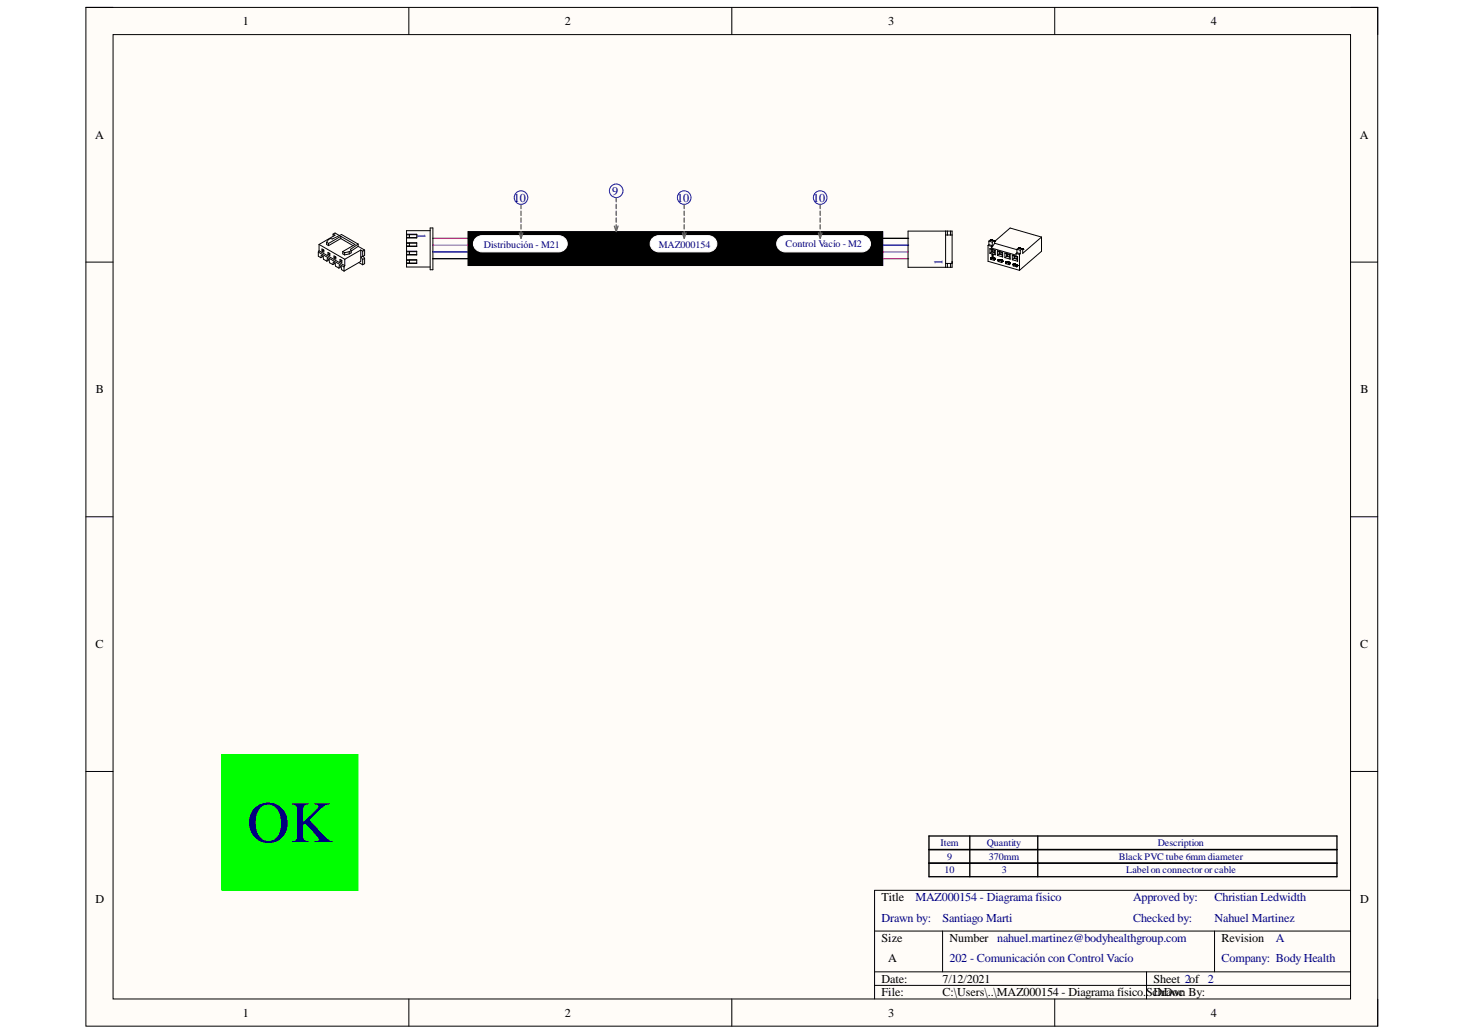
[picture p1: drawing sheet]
<svg xmlns="http://www.w3.org/2000/svg" width="297mm" height="210mm" viewBox="0 0 297 210" stroke-linecap="round" stroke-linejoin="round" font-family="sans-serif">
<path d="M17.4 1.5h261.9v206.6h-261.9z" fill-rule="evenodd" fill="#fffcf8"/>
<path d="M17.4 1.5h261.9v206.6h-261.9z" fill="none" stroke="#000" stroke-width=".2"/>
<path d="M22.9 7h250.9v195.6h-250.9z" fill-rule="evenodd" fill="#fffcf8"/>
<g fill="none" stroke="#000" stroke-width=".2">
<path d="M17.4 1.5h5.5M22.9 7h250.9v195.6h-250.9zM82.9 1.5v5.5M148.4 1.5v5.5M213.9 1.5v5.5M273.8 1.5h5.5v5.5M17.4 53.2h5.5M64.5 51.1l5.3 3M64.5 51.1v.9l.6 .3M64.7 49.6l5.2 3M64.7 49.6v1.3M64.7 50.9l5.2 3"/>
<path d="M64.7 50.9l-.2 .2M65.1 52.3v-.6l.4 .3 .1 .6 .7 .4M65.3 50.5l.4 .2v.4l-.4-.2zM65.5 52l-.4 .3M65.6 50.8l-.3 .1M65.6 50.8h.1M65.6 50.7v.1M66.2 49.1v.5l.4 .2M66.2 49.1l.4 .3M66.2 49.1l.4-.5 .4-.2 .4 .1 1.8-.9 3.4 1.9M66.3 53l.1-.5 .3 .2 .1 .6 .7 .4M66.5 51.2l.4 .2v.4l-.4-.2z"/>
<path d="M66.6 49.4v.4M66.7 52.7l-.4 .3M66.8 51.5l-.3 .1M66.8 51.5h.1M66.8 51.4v.1M67.5 53.7l.1-.5 .3 .2 .1 .6 .7 .4M67.5 47.5l.4 .2-3.2 1.9M67.5 47.5l.4-.2 .9 .5M67.5 47.5v.4M67.7 51.9l.4 .2v.4l-.4-.2zM67.9 53.4l-.4 .3M68 52.2h.1"/>
<path d="M68 52.2l-.3 .1M68 52.1v.1M68.9 52.6l.4 .2v.4l-.4-.2zM69.1 48.4l2.5 1.4M69.1 48.4l-2.5 1.4M69.1 47.9l2.9 1.7-2.5 1.4M69.1 47.9l-2.5 1.5M69.1 47.9v.5M69.2 54.1l-.4-.2-.1 .5M69.2 54.1v.6l.6 .3M69.2 54.1l-.5 .3M69.2 52.9l-.3 .1"/>
<path d="M69.2 52.9h.1M69.2 52.8v.1M69.5 51v.5l.4 .2M69.5 51l.4 .2M69.8 54.1v.9M69.9 51.2v.5M69.9 53.9l-.1 .2M69.9 52.6v1.3M70.8 51.5l-.9 .2M70.8 51.1l-.9 .1M70.8 51.1v.4M71.2 50.8v.5l-.4 .2"/>
<path d="M71.2 50.8l-.4 .3M72.6 50l-1.4 .9M72.6 50l1.3 .7M72.6 49.5l-1.5 1.1 .1 .2M72.6 49.5v.5M72.8 53.2l.7 .5M73.1 50.7l.4 .2M73.1 50.7l-3.2 1.9M73.1 50.7v2.3l-3.3 2M73.5 50.9v1.1M73.5 52.6v1.1M73.5 52l-.3 .1 .3 .5"/>
<path d="M73.6 52l.3 .4M73.9 50.7l-.4 .2M73.9 50.7v1.1l-.4 .2M73.9 52.4v1.1l-.4 .2M73.9 52.4l-.4 .2M82.4 49.2h2.1v.8h-2.1M82.4 47.5h2.1v.8h-2.1M82.4 51h2.1v.7h-2.1M82.4 52.7h2.1v.7h-2.1M82.4 48.1h.6M82.4 47.6h.6M82.4 52.8h.6"/>
<path d="M82.4 51.1h.6M82.4 51.6h2.1M82.4 53.3h2.1M82.4 49.9h.6M82.4 49.3h.6M84.5 47.6h-1.5v.6h1.5M84.5 49.3h-1.5v.6h1.5M84.5 51h-1.5v.6M84.5 52.8h-1.5v.5M87.2 46.2h.6v8.5h-.6zM87.2 46.8h-4.8v7.4h4.8M94.9 47h84.1v6.9h-84.1z"/>
<path d="M200.3 49.8l.7 .2M200.3 49.8v3.2l6.4 1.8M200.5 48.9l.3-.3 .7 .2-.3 .3M200.5 49.6l-.2 .2M200.5 49.6l.7 .2M200.5 48.9v.7M200.5 48.9l.7 .2M200.7 50.4l1.1 .3M200.7 51.4l1.1 .3M200.7 50.4v1M200.7 50.4l.4 .2M200.9 52.6l.7 .2"/>
<path d="M200.9 48.6h.1M200.9 52.3h.1M200.9 52.3v.3M200.9 48.6l.7 .2M200.9 52.2h.1M200.9 52.2v.1M201 52.2h.1M201 52.6h-.1M201 52.3h.1M201 52.3v.3M201 50.3l5 1.4v-.3M201 50v.3"/>
<path d="M201 52.2h-.1M201.1 52.3h.1M201.1 52.2l.3 .1M201.1 52.3l-.2 .1M201.1 51.1l.6 .2M201.1 51.1l-.4 .3M201.1 50.6v.5M201.1 50.6l.6 .2M201.1 52.3h-.1M201.1 52.3l.3 .1M201.1 51.7h.1l.1 .6M201.2 51.7h-.1"/>
<path d="M201.2 51l-.1 .1M201.2 49.1v.7M201.2 50.6v.4M201.2 52.3v.1M201.2 51l.5 .1M201.2 52.4l.4 .1M201.2 52.4l-.2 .2M201.2 49.8l-.2 .2M201.2 51.5l.1 .1M201.2 51.5l-.1 .2M201.2 51.5h.1M201.3 51.6h.1"/>
<path d="M201.3 51.6v.7M201.3 52.3h.1M201.4 52.3h.1M201.4 52.4h.1M201.4 52.3l.2 .2M201.5 52.3h.1M201.5 52.4h.1M201.5 52.4v.1M201.5 48.8h.1M201.6 52.4h.1M201.6 48.8h.1M201.6 52.4v.4"/>
<path d="M201.6 52.5v.1M201.6 52.5h.1M201.6 52.6h.1M201.6 48.8l.1 .1M201.6 52.5v.3M201.7 48.9h.1M201.7 50.8v.5M201.7 51.3l.1 .4M201.7 49.3l4.5 1.3M201.7 49.3l-.7 1M201.8 50.7v1M201.8 50.7l-.1 .1"/>
<path d="M202.2 51.8l1.1 .3M202.2 50.9v.9M202.2 50.9l1.1 .3M202.2 50.9l.4 .2M202.4 53l.7 .2M202.4 52.8h.1M202.4 52.7h.1M202.4 52.7v.3M202.5 52.7h.1M202.5 52.8h-.1M202.5 53h-.1M202.5 52.8h.1"/>
<path d="M202.5 52.7v.3M202.6 52.7h.1M202.6 52.7h-.2M202.6 52.7l.3 .1M202.6 51.5l.6 .2M202.6 51.5l-.4 .3M202.6 51.1v.4M202.6 51.1l.6 .1M202.6 52.7h-.1M202.6 52.7l-.1 .1M202.6 52.7l.4 .1M202.7 51.4l-.1 .1"/>
<path d="M202.7 51.1v.3M202.7 52.7v.1M202.7 51.4l.5 .2M202.7 52.8l.4 .2M202.7 52.8l-.2 .2M202.9 52.8h.1M202.9 52.8h.2M203 52.8h.1M203 52.8l.1 .1M203.1 52.8v.1M203.1 52.8h.1M203.1 52.9h.1"/>
<path d="M203.1 53h.1M203.1 52.9v.3M203.1 53v.2M203.2 51.2v.5M203.2 51.7l.1 .4M203.3 51.2v.9M203.3 51.2h-.1M203.7 52.2l1.1 .4M203.7 51.3v.9M203.7 51.3l1.1 .3M203.7 51.3l.4 .2M203.9 53.2h.1"/>
<path d="M203.9 53.5l.8 .2M203.9 53.2v.3M203.9 53.1h.1M203.9 53.1v.1M204 53.1h.1M204 53.1h-.1M204 53.2h.1M204 53.2h-.1M204 53.4l-.1 .1M204 53.2v.2M204.1 53.1h.1M204.1 53.1l-.1 .1"/>
<path d="M204.1 53.1l.4 .1M204.1 52l.6 .1M204.1 52l-.4 .2M204.1 51.5v.5M204.1 51.5l.6 .2M204.2 51.9l-.1 .1M204.2 51.5v.4M204.2 53.2v.1M204.2 51.9l.5 .1M204.2 53.3l.4 .1M204.2 53.3l-.2 .1M204.4 53.2h.1"/>
<path d="M204.5 53.2h.1M204.5 53.2l.1 .2M204.5 53.3h.1M204.5 53.2v.1M204.6 53.2h.1M204.6 53.3v.1M204.6 53.3h.1M204.6 53.4h.1M204.6 53.4l.1 .1M204.6 53.3l.1 .4M204.7 53.5h.1M204.7 53.4h.1"/>
<path d="M204.7 53.4v.3M204.7 51.7v.4M204.7 52.1l.1 .5M204.8 51.6v1M204.8 51.6l-.1 .1M205.3 51.7l1 .4M205.3 52.7l1 .3M205.3 51.7v1M205.3 51.7l.3 .2M205.4 53.9l.8 .2M205.4 53.6h.1M205.5 53.6h.1"/>
<path d="M205.5 53.6l-.1 .3M205.5 53.6h-.1M205.5 53.5v.1M205.5 53.5h.1M205.5 53.9h-.1M205.6 53.6h.1M205.6 53.6l-.1 .3M205.6 53.5h.1M205.6 53.5h-.1M205.6 53.5l.4 .1M205.6 52.4l.6 .2M205.6 51.9l.6 .2"/>
<path d="M205.6 52.4l-.3 .3M205.6 51.9v.5M205.6 53.6l-.2 .1M205.6 53.6l.4 .1M205.7 52.3l-.1 .1M205.7 52v.3M205.7 53.6v.1M205.7 52.3l.5 .1M205.7 53.7l.4 .1M205.7 53.7l-.2 .2M205.9 53.6h.1M206 53.6h.1"/>
<path d="M206 53.7h.1M206 53.6v.1M206 51.4l.7 .2M206.1 53.7h-.1M206.1 53.7h.1M206.1 53.7l.1 .1M206.1 53.8h.1M206.1 53.9h.1M206.1 54.1h.1M206.1 53.7l.1 .4M206.2 53.9h.1M206.2 51.3l-.2 .1"/>
<path d="M206.2 50.6v.7M206.2 50.6l.3-.3 .7 .2-.3 .2M206.2 51.3l.7 .2M206.2 50.6l.7 .1M206.2 52.1v.5M206.2 52.6l.1 .4M206.3 52.1v.9M206.3 52.1h-.1M206.6 50.2h.1M206.6 50.2l.7 .2M206.7 51.6v3.2M206.9 50.7v.8"/>
<path d="M206.9 51.5l-.2 .1M207.2 50.4h.1M207.2 50.4l.1 .1M207.3 50.4h.1M207.3 50.5h.1M211.2 48.1l-6.4-1.9-3.1 2.8v.3M211.2 48.1l-3.8 3.3v-.8M211.2 48.1v2.9l-4.5 3.8M273.8 53.2h5.5M17.4 104.8h5.5M273.8 104.8h5.5M17.4 156.5h5.5"/>
<path d="M273.8 156.5h5.5M177.3 188.8h96.5M177.3 197.1h96.5M177.3 199.8h96.5M191.1 188.8v8.3M232.5 197.1v5.5M246.3 188.8v8.3M273.8 180.6h-96.5v22M82.9 202.6v5.5M148.4 202.6v5.5M213.9 202.6v5.5M279.3 202.6v5.5"/>
</g>
<path d="M171.8 48.3v4.2h-84.1M171.8 48.3h12.4M188.4 169.5h82.7v8.3h-82.7zM188.4 172.3h82.7M188.4 175.1h82.7M196.6 169.5v8.3M210.4 169.5v8.3" fill="none" stroke="#000" stroke-width=".27"/>
<path d="M87.7 48.3h84.1v4.2M171.8 52.5h12.4" fill="none" stroke="#f00" stroke-width=".27"/>
<path d="M87.7 49.7h84.1v1.4M171.8 51.1h12.4" fill="none" stroke="#f0f" stroke-width=".27"/>
<path d="M171.8 49.7v1.4h-84.1M171.8 49.7h12.4" fill="none" stroke="#0000bf" stroke-width=".27"/>
<path d="M94.9 47h84.1v6.9h-84.1z" fill-rule="evenodd" fill="#000"/>
<path d="M132.4 48.3l.8-.5h.4h9.9a1.66 1.66 0 0 1 1.8 1.6 1.66 1.66 0 0 1-1.8 1.7h-9.9a1.64 1.64 0 0 1-1.6-1 1.64 1.64 0 0 1 .4-1.8z" fill="#fff"/>
<path d="M132.4 48.3l.8-.5h.4h9.9a1.66 1.66 0 0 1 1.8 1.6 1.66 1.66 0 0 1-1.8 1.7h-9.9a1.64 1.64 0 0 1-1.6-1 1.64 1.64 0 0 1 .4-1.8z" fill="none" stroke="#fff" stroke-width=".2"/>
<path d="M96.5 48.3l.8-.5h.5h15.4a1.66 1.66 0 0 1 1.8 1.6 1.66 1.66 0 0 1-1.8 1.7h-15.4a1.64 1.64 0 0 1-1.6-1 1.64 1.64 0 0 1 .3-1.8z" fill="#fff"/>
<path d="M96.5 48.3l.8-.5h.5h15.4a1.66 1.66 0 0 1 1.8 1.6 1.66 1.66 0 0 1-1.8 1.7h-15.4a1.64 1.64 0 0 1-1.6-1 1.64 1.64 0 0 1 .3-1.8z" fill="none" stroke="#fff" stroke-width=".2"/>
<path d="M158 48.3l.8-.5h.5h15.4a1.66 1.66 0 0 1 1.8 1.6 1.66 1.66 0 0 1-1.8 1.7h-15.4a1.65 1.65 0 0 1-1.7-1 1.65 1.65 0 0 1 .4-1.8z" fill="#fff"/>
<path d="M158 48.3l.8-.5h.5h15.4a1.66 1.66 0 0 1 1.8 1.6 1.66 1.66 0 0 1-1.8 1.7h-15.4a1.65 1.65 0 0 1-1.7-1 1.65 1.65 0 0 1 .4-1.8z" fill="none" stroke="#fff" stroke-width=".2"/>
<g fill="none" stroke="#00f" stroke-width=".2">
<circle cx="124.9" cy="38.7" r="1.38"/>
<circle cx="105.6" cy="40.1" r="1.38"/>
<circle cx="138.7" cy="40.1" r="1.38"/>
<circle cx="166.3" cy="40.1" r="1.38"/>
</g>
<g fill="none" stroke="#646464" stroke-width=".27">
<path d="M105.3 47.2l.3 1.1 .4-1.1M105.6 41.4v.9M105.6 42.8v.9M105.6 44.2v.9M105.6 45.6v.8M105.6 47v.8M124.6 45.9l.3 1.1 .4-1.1M124.9 40.1v.8M124.9 41.4v.9M124.9 42.8v.9M124.9 44.2v.9M124.9 45.6v.8"/>
<path d="M138.4 47.2l.3 1.1 .4-1.1M138.7 41.4v.9M138.7 42.8v.9M138.7 44.2v.9M138.7 45.6v.8M138.7 47v.8M165.9 47.2l.4 1.1 .4-1.1M166.3 41.4v.9M166.3 42.8v.9M166.3 44.2v.9M166.3 45.6v.8M166.3 47v.8"/>
</g>
<path d="M184.1 46.9h8.9v7.3h-8.9zM191.7 47.7h1.3M191.7 46.9v7.3M191.7 53.4h1.3M192.1 46.9v.8M192.1 53.4v.8M192.7 46.9v.8M192.7 53.4v.8M193 53.1v.2M193 53.2h.1" fill="none" stroke="#000" stroke-width=".2"/>
<path d="M45 153h27.6v27.6h-27.6z" fill-rule="evenodd" fill="#0f0"/>
<path d="M45 153h27.6v27.6h-27.6z" fill="none" stroke="#0f0" stroke-width=".2"/>
<text font-size="11.9" fill="#000080" x="50.1" y="170.8">OK</text>
<g font-size="2.5">
<text x="49.2" y="5.1">1</text>
<text x="114.5" y="5.1">2</text>
<text x="180.1" y="5.1">3</text>
<text x="245.5" y="5.1">4</text>
<text x="19.3" y="28.1">A</text>
<text x="275.7" y="28.1">A</text>
<text x="19.5" y="79.8">B</text>
<text x="275.9" y="79.8">B</text>
<text x="19.4" y="131.5">C</text>
<text x="275.8" y="131.5">C</text>
<text x="19.4" y="183.1">D</text>
<text x="178.7" y="182.8">Title</text>
<text x="275.8" y="183.1">D</text>
<text x="178.7" y="191">Size</text>
<text x="192.5" y="191">Number nahuel.martinez@bodyhealthgroup.com</text>
<text x="247.7" y="191">Revision</text>
<text x="180.1" y="195.2">A</text>
<text x="178.7" y="199.3">Date:</text>
<text x="178.7" y="202.1">File:</text>
<text x="191.1" y="199.3">7/12/2021</text>
<text x="191.1" y="202.1">C:\Users\..\MAZ000154 - Diagrama físico.ScDrawn By:</text>
<text x="233.9" y="199.3">Sheet 2of 2</text>
<text x="234.8" y="202.1">hDoc</text>
<text x="49.2" y="206.2">1</text>
<text x="114.5" y="206.2">2</text>
<text x="180.1" y="206.2">3</text>
<text x="245.5" y="206.2">4</text>
</g>
<g font-size="2.5" fill="#000080">
<text x="104.2" y="40.9">10</text>
<text x="124.1" y="39.6">9</text>
<text x="137.3" y="40.9">10</text>
<text x="164.9" y="40.9">10</text>
<text x="84.7" y="47.3" transform="rotate(90 84.7 47.3)">1</text>
<text x="191.1" y="53.8" transform="rotate(-90 191.1 53.8)">1</text>
<text x="185.6" y="182.8">MAZ000154 - Diagrama físico</text>
<text x="229.8" y="182.8">Approved by:</text>
<text x="246.2" y="182.8">Christian Ledwidth</text>
<text x="178.7" y="187">Drawn by:</text>
<text x="191.1" y="187">Santiago Marti</text>
<text x="229.8" y="187">Checked by:</text>
<text x="246.2" y="187">Nahuel Martinez</text>
<text x="258.7" y="191">A</text>
<text x="192.5" y="195.2">202 - Comunicación con Control Vacío</text>
<text x="247.7" y="195.2">Company: Body Health</text>
</g>
<g font-size="2" fill="#000080">
<text x="98.1" y="50.4">Distribución - M21</text>
<text x="133.6" y="50.4">MAZ000154</text>
<text x="159.3" y="50.1">Control Vacío -</text>
<text x="172" y="50.1">M2</text>
<text x="190.7" y="171.6">Item</text>
<text x="200.1" y="171.6">Quantity</text>
<text x="234.7" y="171.6">Description</text>
<text x="191.5" y="177.1">10</text>
<text x="192" y="174.4">9</text>
<text x="200.5" y="174.4">370mm</text>
<text x="203.1" y="177.1">3</text>
<text x="226.9" y="174.4">Black PVC tube 6mm diameter</text>
<text x="228.3" y="177.1">Labelon connector or cable</text>
</g>
</svg>
